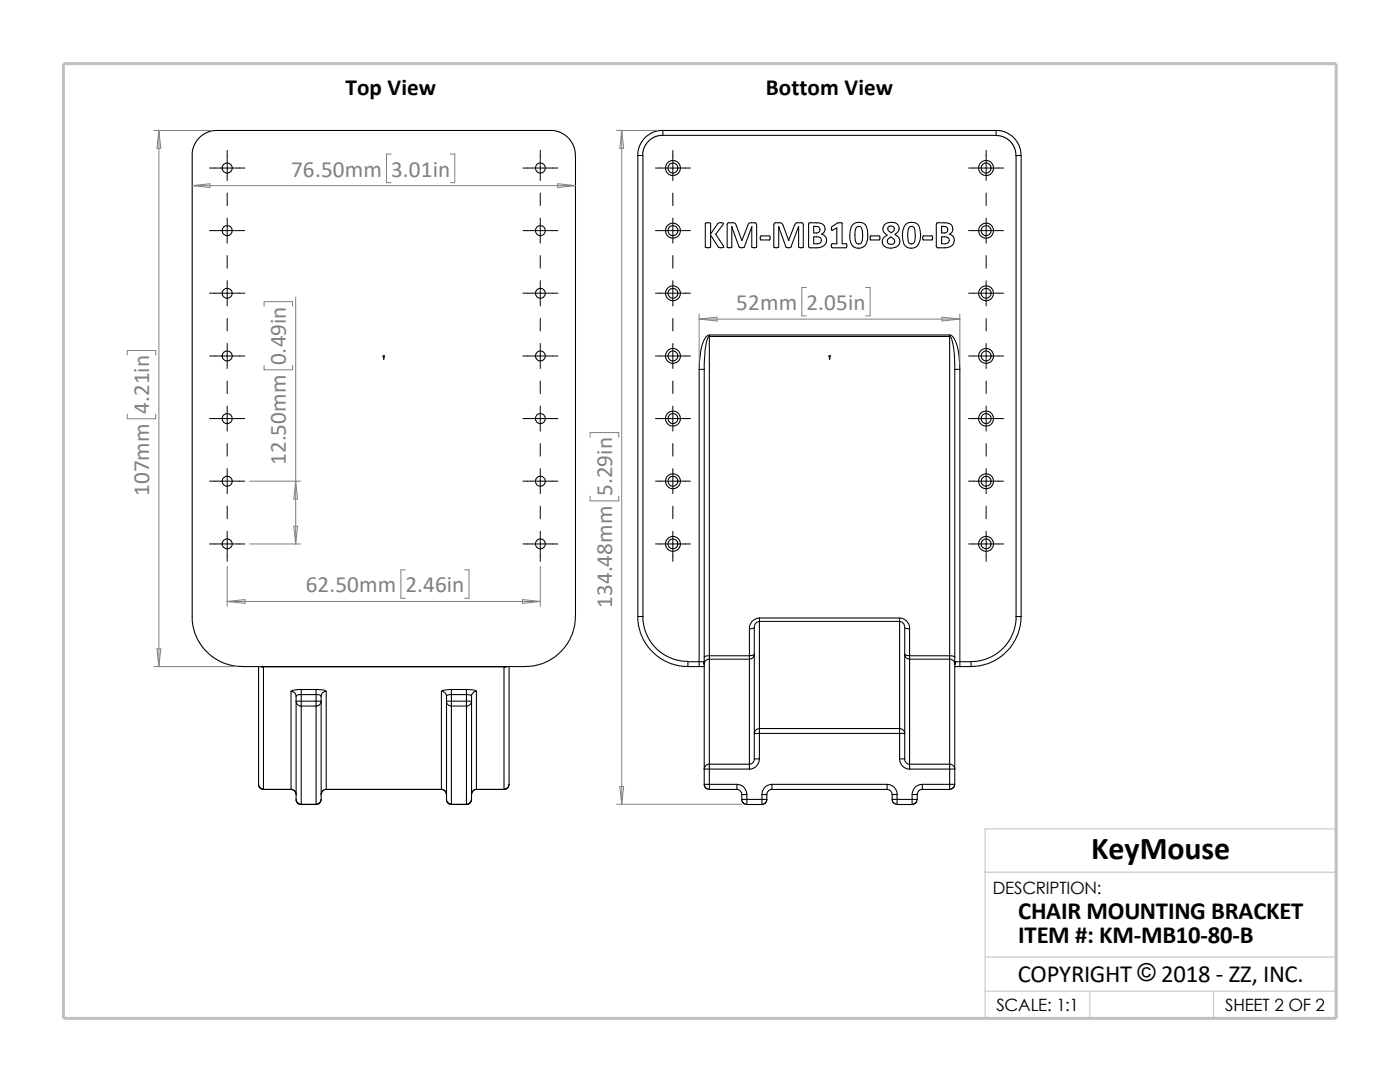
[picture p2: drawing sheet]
<svg xmlns="http://www.w3.org/2000/svg" width="279mm" height="216mm" viewBox="0 0 279 216" stroke-linecap="round" stroke-linejoin="round" font-family="sans-serif">
<path d="M196.6 174h70.1M196.6 191h70.1M196.6 197.8h70.1M217.5 197.8v5.4M242.2 197.8v5.4M26.8 203.2h239.9v-37.8h-70.1v37.8" fill="none" stroke="#c0c0c0" stroke-width=".2"/>
<path d="M12.7 12.7h254v190.5h-254z" fill="none" stroke="#c0c0c0" stroke-width=".59"/>
<g fill="none" stroke="#000" stroke-width=".21">
<path d="M38.4 31l.2-1.6 .9-1.7 1.5-1.1 1.7-.6h67.7l1.8 .6 1.4 1.1 1 1.7 .3 1.6v92M38.4 31v92.9l.4 2.3 .7 1.5 .9 1.5 1.4 1.4 1.8 1.2 1.6 .7 1.5 .4 1.6 .1M127.3 31v92M127.3 31h1v92M132.3 26l-.9 .1-1.1 .3-1.5 1-1.2 1.7-.3 1v.9M132.3 26h66.5M132.3 27l-1.4 .2-1.5 1-.9 1.4-.2 1.4M132.3 26v1M198.8 26v1h-66.5M198.8 26l.9 .1 1 .3 .8 .4 .9 .8 1 1.5 .3 1 .1 .9M198.8 27.1h.8l.8 .2 1.2 .9 .8 1.2 .4 1.6M202.8 31v92"/>
<path d="M202.8 31h1v92M140.8 44.5a.79 .79 0 0 1 1 .1v2.1l1.5-2.1a.72 .72 0 0 1 1.1 0l-1.6 2.1 1.6 2.6-.5 .1h-.5l-1.6-2.5v2.4a.85 .85 0 0 1-1 0zM146 45.3v4.1h-.8l-.1-4.7 .4-.3a1.12 1.12 0 0 1 1.4 .4l1.1 3.2 1.2-3a.57 .57 0 0 1 .7-.6h.8l.3 .4v4.5a.8 .8 0 0 1-1 0v-4M146 45.3l1.5 4a.91 .91 0 0 0 1 0l1.5-4M146 45.3h.1M150 45.3h.1M151.8 47.2l1.7-.1a.56 .56 0 0 1 0 .8h-1.7l-.1-.1zM155.4 45.3l1.4 4a.85 .85 0 0 0 1.1 0l1.5-4v4a.76 .76 0 0 0 .9 0v-4.6l-.2-.3h-.8a.63 .63 0 0 0-.8 .6l-1.1 3M155.4 45.3v4l-.1 .1h-.8l-.1-4.6 .3-.4h.8a.68 .68 0 0 1 .8 .6l1.1 3M155.4 45.3h.1M157.4 48h.1M161.5 44.5l.2-.1a3.3 3.3 0 0 1 2.6 .5 1.13 1.13 0 0 1-.3 1.8 1.35 1.35 0 0 1 1 1.5 1.35 1.35 0 0 1-1.4 1.2h-1.9l-.3-.2z"/>
<path d="M162.4 47.2l1.2 .1a.71 .71 0 0 1 .3 .9 .71 .71 0 0 1-.8 .4h-.7zM162.4 45.2l1 .1a.67 .67 0 0 1 .2 .7 .67 .67 0 0 1-.7 .5h-.5zM166 45.3l1.1-.8h1v4.1h.8l.1 .2v.5l-.2 .1h-2.7a.56 .56 0 0 1 0-.8h.9v-3.1l-1 .5-.1-.4zM170.2 44.8a1.75 1.75 0 0 1 1.8-.3 1.75 1.75 0 0 1 1.1 1.5 3.2 3.2 0 0 1-.9 3.3 1.72 1.72 0 0 1-2.6-1.5 4.2 4.2 0 0 1 .6-3zM170.9 45.4a.66 .66 0 0 1 1 0 4.3 4.3 0 0 1 0 3.1 .78 .78 0 0 1-1 0 4.3 4.3 0 0 1 0-3.1zM173.7 47.1h1.7a.56 .56 0 0 1 0 .8h-1.7zM176.5 44.9a2.01 2.01 0 0 1 2.9 .2 1.31 1.31 0 0 1-.8 1.7 1.37 1.37 0 0 1 1 1.4 1.37 1.37 0 0 1-1.2 1.2 1.68 1.68 0 0 1-2.3-1.2v-.4l.3-.5 .6-.4a1.28 1.28 0 0 1-.5-2zM177.2 47.7l.6-.4 .5 .3a.64 .64 0 0 1 .2 .7 .64 .64 0 0 1-.7 .5l-.4-.1a.68 .68 0 0 1-.2-1zM177.3 45.3a.84 .84 0 0 1 1.1 .1v.7l-.5 .3-.4-.2a.65 .65 0 0 1-.2-.9zM180.7 44.8a1.72 1.72 0 0 1 1.9-.3 1.72 1.72 0 0 1 1 1.5 3.3 3.3 0 0 1-.8 3.3 1.71 1.71 0 0 1-2.6-1.5 3.7 3.7 0 0 1 .5-3zM181.4 45.4a.66 .66 0 0 1 1 0 4.6 4.6 0 0 1 0 3.1 .78 .78 0 0 1-1 0 4.6 4.6 0 0 1 0-3.1zM184.2 47.2l1.8-.1a.56 .56 0 0 1 0 .8h-1.7l-.2-.1z"/>
<path d="M186.9 44.5l.3-.1a3.5 3.5 0 0 1 2.7 .5 1.19 1.19 0 0 1-.4 1.8 1.36 1.36 0 0 1 .9 1.5 1.36 1.36 0 0 1-1.3 1.2h-1.9l-.3-.2zM187.9 47.2l1.2 .1a.7 .7 0 0 1 .3 .9 .7 .7 0 0 1-.8 .4h-.7zM187.9 45.2l1 .1a.69 .69 0 0 1 .2 .7 .69 .69 0 0 1-.7 .5h-.5zM139.5 73.7v58.3M139.5 73.7h1M140.5 73.7v57.4M141.6 66.8v.3M141.6 67.1v63.8M141.6 67.1h47.9M141.6 66.8h47.9M141.6 66.8a1.65 1.65 0 0 0-1.2 1.4l-.5 1.5-.4 4M141.6 67.1a1.41 1.41 0 0 0-.6 1.3l-.3 1.4-.2 3.9"/>
<path d="M189.5 67.1a1.41 1.41 0 0 1 .6 1.3l.4 2.3v3M189.5 66.8a1.65 1.65 0 0 1 1.2 1.4l.6 2.4 .3 3.1M189.5 66.8v.3M189.5 67.1v63.8M190.5 73.7v57.4M190.5 73.7h1.1M191.6 73.7v58.3M51.6 133v23.5M52.1 133l.5 .2M52.2 133l.3 .1M52.5 133.1l.1 .1M52.5 133.1h48.3"/>
<path d="M52.6 133.2v24.3M58.1 138v19.5M58.1 138a.94 .94 0 0 1 1 .9M59.1 138.9v20.6M60.1 137.6a3.3 3.3 0 0 0-2 .4M60.1 137.6v1M60.1 139.9v1M60.1 138.6v1.3M60.1 137.6h3M60.1 138.6h3M60.1 139.9h3M60.1 138.6a.96 .96 0 0 0-1 .3"/>
<path d="M60.1 139.9h-.9a.83 .83 0 0 0 .9 1M63.1 137.6v1M63.1 138.6h.1a.76 .76 0 0 1 .9 .3M63.1 139.9h.9a.83 .83 0 0 1-.9 1M63.1 139.9v1M63.1 138.6v1.3M63.1 137.6h.4a2.21 2.21 0 0 1 1.6 .4M64.1 138.9v20.6M65.1 138v19.5M65.1 138a.94 .94 0 0 0-1 .9M88.1 138v19.5M88.1 138a.94 .94 0 0 1 1 .9"/>
<path d="M89.1 138.9v20.6M90.1 138.6a.83 .83 0 0 0-1 .3M90.1 139.9h-.9a.89 .89 0 0 0 .9 1M90.1 138.6v1.3M90.1 137.6h3M90.1 138.6h3M90.1 139.9h3M90.1 137.6a3.3 3.3 0 0 0-2 .4M90.1 137.6v1M90.1 139.9v1M93.1 137.6h.3a2.21 2.21 0 0 1 1.7 .4M93.1 138.6v1.3"/>
<path d="M93.1 138.6h.2a.76 .76 0 0 1 .8 .3M93.1 137.6v1M93.1 139.9h.9a.83 .83 0 0 1-.9 1M93.1 139.9v1M94.1 138.9v20.6M95.1 138v19.5M95.1 138a.94 .94 0 0 0-1 .9M100.6 133.2v24.3M100.8 133.1l-.2 .1M101 133l-.2 .1M101.1 133l-.5 .2M101.6 133v23.5"/>
<path d="M114.8 123l-.1 1.6-.4 1.6-.6 1.5-1 1.5-1.7 1.7-1.4 .9-1.6 .7-1.6 .4-1.5 .1h-56.6M127.3 123h1M127.3 123l.1 1.8 .6 2 .9 1.8 1.1 1.2 1.7 1.5 1.7 .9 2 .6 1.9 .2M128.3 123l.2 2.1 .7 1.9 1 1.5 1 1.2 1.3 .9 2 1 1.6 .3 1.2 .1M137.3 133h2.2M139.5 132h.9M139.5 133h1M139.5 132v1M139.5 132h-2.2v1M140.4 132l.1 .6M140.4 132h.1M140.5 132v.5"/>
<path d="M140.5 132v.2M140.5 132.5v24M140.5 131.1v1.4M141.6 130.9v.6M141.6 131.5v21M141.6 131.5h8M141.6 130.9h8M141.6 131.5a1.01 1.01 0 0 0-1.1 1M141.6 130.9h-.6l-.5 .2M149.6 130.9v.6M149.6 125.5v5.4M149.6 131.5v21"/>
<path d="M149.6 130.9l.6-.1 .3-.2a1.01 1.01 0 0 1-.9 .9M150.5 125.2v26.2M150.5 125.2l-.4 .2-.5 .1M151.6 123.3a2.03 2.03 0 0 0-2 2.2M151.6 123.3v.7M151.6 124v21.4M151.6 124h27.9M151.6 123.3h27.9M151.6 124a1.17 1.17 0 0 0-1.1 1.2M179.5 124a1.17 1.17 0 0 1 1.1 1.2M179.5 123.3v.7M179.5 123.3a2.02 2.02 0 0 1 2 2.2"/>
<path d="M179.5 124v21.4M180.6 125.2l.4 .2 .5 .1M180.6 125.2v26.2M181.5 130.9l-.7-.1-.2-.2a1.01 1.01 0 0 0 .9 .9M181.5 130.9v.6M181.5 131.5h8M181.5 125.5v5.4M181.5 131.5v21M181.5 130.9h8M189.5 131.5a1.01 1.01 0 0 1 1 1M189.5 130.9v.6M189.5 130.9h.6l.4 .2"/>
<path d="M189.5 131.5v21M190.5 133h1.1M190.5 132.5v24M190.5 131.1v1.4M190.6 132l-.1 .5M190.6 132l-.1 .2M190.6 132h.1M190.7 132l-.2 .6M190.7 132h.9M191.6 132v1M191.6 132h2.2M193.8 132v1h-2.2"/>
<path d="M202.8 123l-.1 1.2-.3 1.5-.8 1.9-1 1.3-1.2 1.1-1.4 1-2.1 .8-2.1 .2M202.8 123h1M203.8 123l-.2 1.8-.6 2-1.3 2.4-1.4 1.4-1.8 1.2-1.6 .7-1.5 .4-1.6 .1M51.6 156.5v.4l.3 .4 .7 .2M51.6 156.5a1.01 1.01 0 0 0 1 1M52.6 157.5h5.5M58.1 157.5a1 1 0 0 1 1 1 1.01 1.01 0 0 0-1-1zM59.1 159.5a.94 .94 0 0 0 1 1M59.1 159.5v.4l.3 .4 .7 .2M60.1 140.9v19.6M60.1 140.9h3M63.1 140.9v19.6"/>
<path d="M64.1 159.5l-.4 .8-.6 .2M64.1 159.5a.94 .94 0 0 1-1 1M64.4 157.8l-.3 .7a1.01 1.01 0 0 1 1-1zM65.1 157.5h23M88.1 157.5a1 1 0 0 1 1 1 1.01 1.01 0 0 0-1-1zM89.1 159.5l.1 .4 .3 .4 .6 .2M89.1 159.5a.88 .88 0 0 0 1 1M90.1 140.9v19.6M90.1 140.9h3M93.1 140.9v19.6M94.1 159.5l-.4 .8-.6 .2M94.1 159.5a.94 .94 0 0 1-1 1"/>
<path d="M94.3 157.9l.8-.4a1.01 1.01 0 0 0-1 1zM95.1 157.5h5.5M101.6 156.5l-.4 .8-.6 .2M101.6 156.5a1.01 1.01 0 0 1-1 1M140.5 156.5h1.1M140.5 156.5l.1 .4 .3 .4 .7 .2M141.6 156.5v1M141.6 152.5v1M141.6 157.5h5.5M141.6 156.5h5.5M141.6 153.5v3M141.6 153.5h8"/>
<path d="M141.6 152.5h8M141.6 152.5a.88 .88 0 0 0-1 1h1M147.1 156.5a2.02 2.02 0 0 1 2 2M147.1 156.5v1M147.1 157.5a1 1 0 0 1 .9 1M148 159.5l.1 .4 .3 .4 .7 .2M148 158.5h1.1M148 159.5h1.1M148 158.5v1M149.1 159.5h3M149.1 158.5v1M149.1 159.5v1"/>
<path d="M149.6 152.5v1M150.5 151.4h1.1M150.5 151.4a1.01 1.01 0 0 1-.9 1.1M151.6 145.4v.9M151.6 146.3v5.1M151.6 146.3h27.9M151.6 145.4h27.9M151.6 151.4a2 2 0 0 1-2 2.1M151.6 145.4a.83 .83 0 0 0-1 .9h1M152.1 158.5v1M152.1 159.5v1M152.1 158.5h.9"/>
<path d="M153 158.5v1h-.9M153.1 159.5l-.4 .8-.6 .2M154.1 157.5a1.01 1.01 0 0 0-1.1 1M154.1 157.5h22.9M154.1 156.5h22.9M154.1 156.5v1M154.1 156.5a1.95 1.95 0 0 0-2 2M177 157.5a1.05 1.05 0 0 1 1.1 1M177 156.5v1M177 156.5a1.94 1.94 0 0 1 2 2M178.1 159.5h.9M178.1 158.5h.9"/>
<path d="M178.1 158.5v1M178.1 159.5v.4l.3 .4 .6 .2M179 159.5h3M179 158.5v1M179 159.5v1M179.5 151.4a2 2 0 0 0 2 2.1M179.5 145.4a.83 .83 0 0 1 1 .9h-1M179.5 145.4v.9M179.5 146.3v5.1M179.5 151.4h1.1M180.6 151.4a1 1 0 0 0 .9 1.1M181.5 152.5v1"/>
<path d="M181.5 153.5h8M181.5 152.5h8M182 159.5v1M182 158.5h1M182 159.5h1M182 158.5v1M183 159.5l-.3 .8-.7 .2M183 158.5v1M184.1 157.5a1.01 1.01 0 0 0-1.1 1M184.1 157.5h5.4M184.1 156.5h5.4M184.1 156.5v1"/>
<path d="M184.1 156.5a2.02 2.02 0 0 0-2.1 2M189.5 156.5v1M189.5 152.5a.88 .88 0 0 1 1 1h-1M189.5 152.5v1M189.5 156.5h1M189.5 153.5v3M190.5 156.5l-.3 .8-.7 .2M60.1 160.5h3M90.1 160.5h3M149.1 160.5h3M179 160.5h3"/>
<circle cx="45.3" cy="33.5" r="1.01"/>
<circle cx="107.9" cy="33.5" r="1"/>
<circle cx="134.3" cy="33.5" r="1"/>
<circle cx="134.3" cy="33.5" r="1.51"/>
<circle cx="196.8" cy="33.5" r="1"/>
<circle cx="196.8" cy="33.5" r="1.5"/>
<circle cx="45.3" cy="58.5" r="1"/>
<circle cx="45.3" cy="46" r="1.01"/>
<circle cx="107.8" cy="58.5" r=".99"/>
<circle cx="107.9" cy="46" r="1"/>
<circle cx="134.3" cy="46" r="1"/>
<circle cx="134.3" cy="58.5" r=".99"/>
<circle cx="134.3" cy="46" r="1.5"/>
<circle cx="134.3" cy="58.5" r="1.5"/>
<circle cx="196.8" cy="46" r="1"/>
<circle cx="196.8" cy="58.5" r=".99"/>
<circle cx="196.8" cy="58.5" r="1.49"/>
<circle cx="196.8" cy="46" r="1.49"/>
<circle cx="45.3" cy="71" r="1.01"/>
<circle cx="107.9" cy="71" r="1"/>
<circle cx="134.3" cy="71" r=".99"/>
<circle cx="134.3" cy="71" r="1.5"/>
<circle cx="196.8" cy="71" r=".99"/>
<circle cx="196.8" cy="71" r="1.49"/>
<circle cx="45.3" cy="96" r="1"/>
<circle cx="45.3" cy="83.5" r="1.01"/>
<circle cx="107.8" cy="96" r=".99"/>
<circle cx="107.9" cy="83.5" r="1"/>
<circle cx="134.3" cy="96" r="1"/>
<circle cx="134.3" cy="83.5" r="1"/>
<circle cx="134.3" cy="83.5" r="1.51"/>
<circle cx="134.3" cy="96" r="1.5"/>
<circle cx="196.8" cy="96" r="1"/>
<circle cx="196.8" cy="83.5" r="1"/>
<circle cx="196.8" cy="83.5" r="1.5"/>
<circle cx="196.8" cy="96" r="1.49"/>
<circle cx="45.3" cy="108.5" r="1"/>
<circle cx="107.8" cy="108.5" r=".99"/>
<circle cx="134.3" cy="108.5" r=".99"/>
<circle cx="134.3" cy="108.5" r="1.5"/>
<circle cx="196.8" cy="108.5" r=".99"/>
<circle cx="196.8" cy="108.5" r="1.49"/>
</g>
<g fill="#00f" stroke="#00f" stroke-width=".2">
<path d="M76.5 71.4h.2l-.1 .3z"/>
<path d="M165.5 71.4h.2l-.1 .3z"/>
</g>
<path d="M76.5 71h.3M76.5 70.9l.3 .3M76.6 71h.1M76.6 70.9v.8M76.7 70.9l-.3 .3M165.4 71h.3M165.4 70.9l.3 .3M165.6 71h.1M165.6 70.9v.8M165.7 70.9l-.3 .3" fill="none" stroke="#00f" stroke-width=".2"/>
<g fill="none" stroke="#000" stroke-width=".2">
<path d="M41.8 33.5h7.1M45.3 30v6M45.3 38.5v2.5M104.4 33.5h6.9M107.8 30v6M107.8 38.5v2.5M130.8 33.5h7M134.3 30v6M134.3 38.5v2.5M193.3 33.5h7M196.8 30v6M196.8 38.5v2.5"/>
<path d="M41.8 46h7.1M41.8 58.5h7.1M45.3 43.5v5M45.3 51v2.5M45.3 56v5M104.4 46h6.9M104.4 58.5h6.9M107.8 43.5v5M107.8 51v2.5M107.8 56v5M130.8 46h7M130.8 58.5h7"/>
<path d="M134.3 43.5v5M134.3 51v2.5M134.3 56v5M193.3 46h7M193.3 58.5h7M196.8 43.5v5M196.8 51v2.5M196.8 56v5M41.8 71h7.1M45.3 63.5v2.5M45.3 68.5v5M45.3 76v2.5"/>
<path d="M104.4 71h6.9M107.8 63.5v2.5M107.8 68.5v5M107.8 76v2.5M130.8 71h7M134.3 63.5v2.5M134.3 68.5v5M134.3 76v2.5M193.3 71h7M196.8 63.5v2.5M196.8 68.5v5M196.8 76v2.5"/>
<path d="M41.8 83.5h7.1M41.8 96h7.1M45.3 81v5M45.3 88.5v2.5M45.3 93.5v5M104.4 83.5h6.9M104.4 96h6.9M107.8 81v5M107.8 88.5v2.5M107.8 93.5v5M130.8 83.5h7M130.8 96h7"/>
<path d="M134.3 81v5M134.3 88.5v2.5M134.3 93.5v5M193.3 83.5h7M193.3 96h7M196.8 81v5M196.8 88.5v2.5M196.8 93.5v5M41.8 108.5h7.1M45.3 101v2.5M45.3 106v6M104.4 108.5h6.9"/>
<path d="M107.8 101v2.5M107.8 106v6M130.8 108.5h7M134.3 101v2.5M134.3 106v6M193.3 108.5h7M196.8 101v2.5M196.8 106v6"/>
</g>
<g fill="none" stroke="#808080" stroke-width=".2">
<path d="M30.7 26h11.6M31.7 26l.4 3.6h-.8zM31.7 26v107M38.4 37h76.5M38.4 37l3.5-.3v.7zM78.1 30.7h-1v5.7h1M89.9 30.7h.9v5.7h-.9M111.3 36.7l3.6 .3-3.6 .4zM123.1 26h8.2M124.1 26v134.5M124.1 26l.4 3.6h-.8zM59 59.3v49.2"/>
<path d="M161 57.4h-1v5.6h1M172.7 57.4h1v5.6h-1M25.4 70.8v-.9h5.7v.9M52.7 61.1v-.9h5.7v.9M52.7 72.9v.9h5.7v-.9M139.5 62.7v10M139.5 63.7h52.1M139.5 63.7l3.6-.4v.8zM188 63.3l3.6 .4-3.6 .4zM191.6 62.7v10M25.4 82.6v1h5.7v-1M49.8 96h10.2"/>
<path d="M59 96l.4 3.6h-.8zM117.8 87.2v-.9h5.7v.9M117.8 99v.9h5.7v-.9M45.3 113v8M49.8 108.5h10.2M58.6 105h.8l-.4 3.5zM80.9 113.7h-.9v5.7h.9M92.7 113.7h.9v5.7h-.9M104.3 119.6l3.5 .4-3.5 .4zM107.8 113v8M30.7 133h16.6M31.3 129.5h.8l-.4 3.5z"/>
<path d="M45.3 120h62.5M45.3 120l3.6-.4v.8zM123.7 156.9h.8l-.4 3.6zM123.1 160.5h24.9"/>
</g>
<text font-size="6.4" x="217.8" y="171.4">KeyMouse</text>
<g font-size="4.9">
<text x="203.2" y="183.3">CHAIR MOUNTING BRACKET</text>
<text x="203.2" y="188.3">ITEM #: KM-MB10-80-B</text>
<text x="203.1" y="195.9">COPYRIGHT © 2018 - ZZ, INC.</text>
</g>
<g font-size="4.6">
<text x="69" y="18.9">Top View</text>
<text x="152.8" y="19">Bottom View</text>
</g>
<g font-size="4.6" fill="#808080">
<text x="58.1" y="35.2">76.50mm</text>
<text x="78.1" y="35.2">3.01in</text>
<text x="146.9" y="61.8">52mm</text>
<text x="161" y="61.8">2.05in</text>
<text x="57.1" y="72.9" transform="rotate(-90 57.1 72.9)">0.49in</text>
<text x="29.8" y="82.6" transform="rotate(-90 29.8 82.6)">4.21in</text>
<text x="57.1" y="92.8" transform="rotate(-90 57.1 92.8)">12.50mm</text>
<text x="29.8" y="99" transform="rotate(-90 29.8 99)">107mm</text>
<text x="122.2" y="99" transform="rotate(-90 122.2 99)">5.29in</text>
<text x="61" y="118.2">62.50mm</text>
<text x="80.9" y="118.2">2.46in</text>
<text x="122.2" y="121.3" transform="rotate(-90 122.2 121.3)">134.48mm</text>
</g>
<g font-size="3.4">
<text x="198.2" y="178.5">DESCRIPTION:</text>
<text x="198.8" y="201.7">SCALE: 1:1</text>
<text x="244.5" y="201.7">SHEET 2 OF 2</text>
</g>
</svg>
